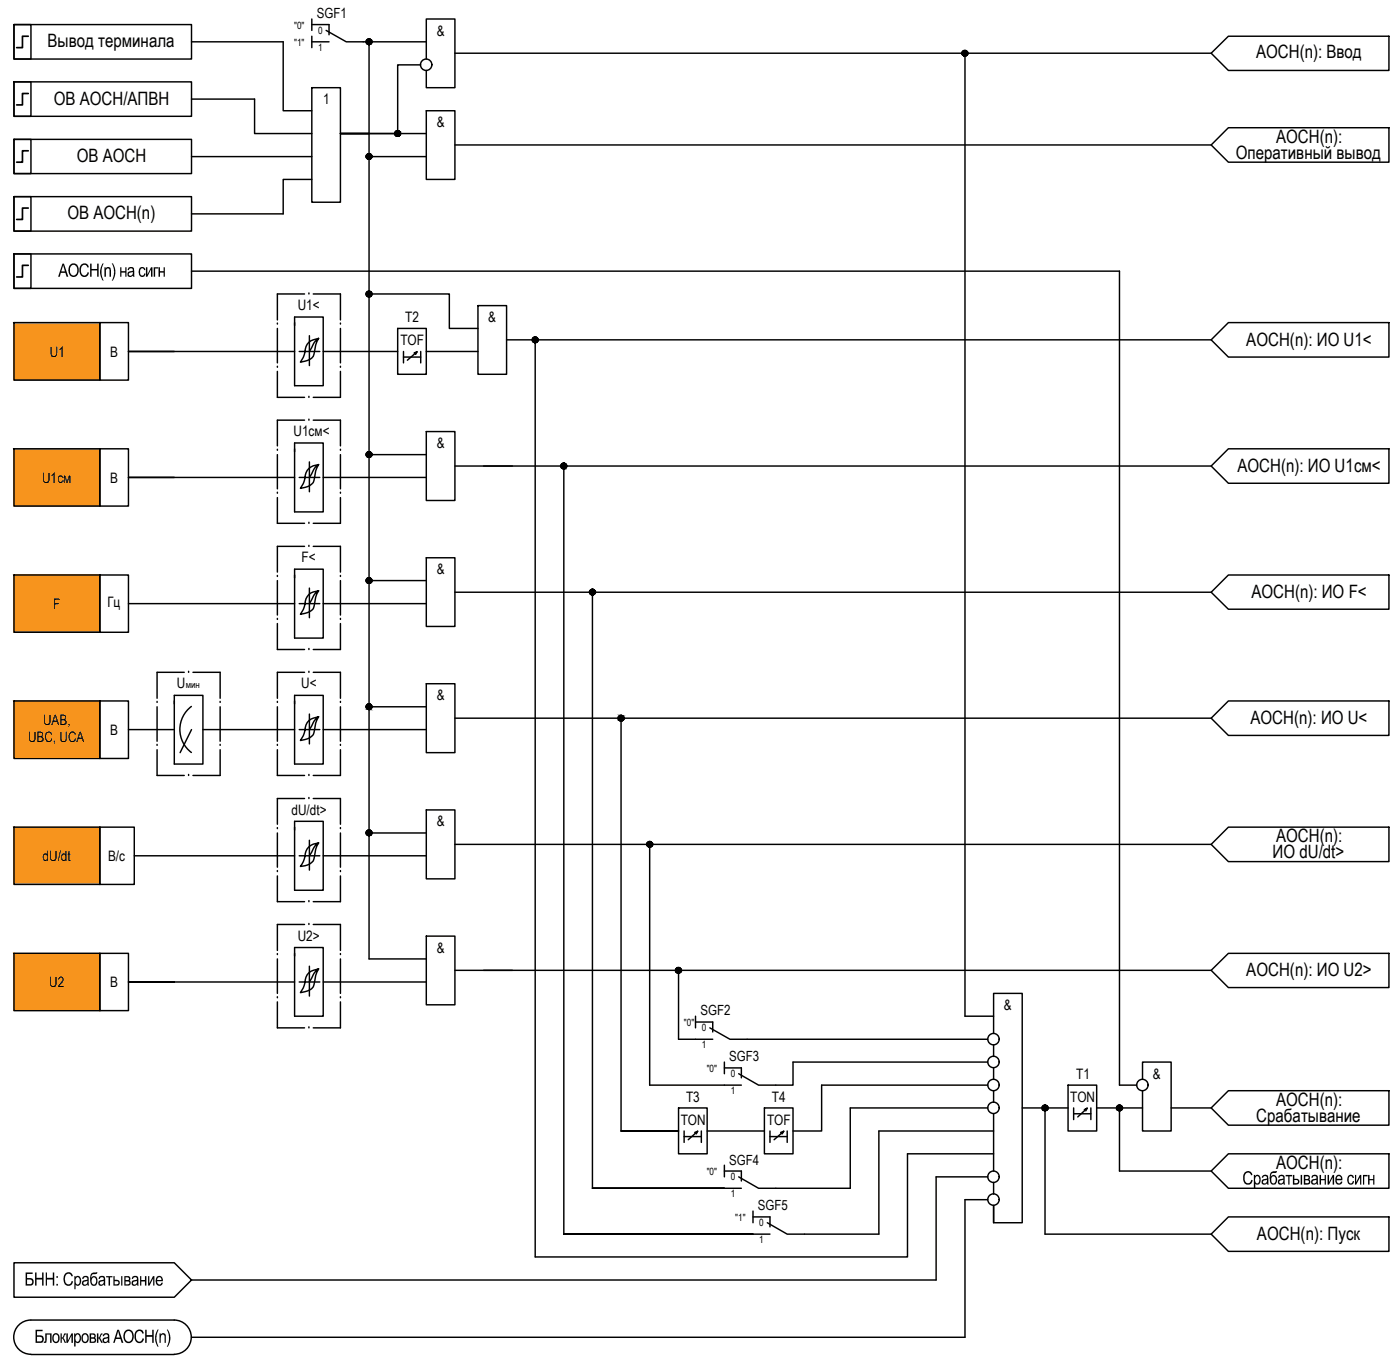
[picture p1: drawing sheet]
<svg xmlns="http://www.w3.org/2000/svg" width="244mm" height="237mm" viewBox="0 0 244 237" stroke-linecap="round" stroke-linejoin="round" font-family="sans-serif">
<g fill="none" stroke="#000" stroke-width=".25">
<path d="M2.4 4.3h3v6h-3zM2.4 4.3h31v6h-31zM2.4 14.3h3v6h-3zM2.4 14.3h31v6h-31zM33.4 7.3h16v12h5M33.4 17.3h11v6h10M54.4 15.3h5v20h-5zM54.4 4.3h3v1.8M54.4 7.3h3M54.4 3.3v2M54.4 6.3v2M56.9 5.3l3.5 2h14"/>
<path d="M64.4 7.3v160h10M73.4 11.3h-4v12h-10h15M74.4 10.3v-7h5v12h-5v-3M74.4 19.3h5v12h-5zM79.4 9.3h132M168.4 9.3v168h5M211.4 9.3l3-3h28v6h-28zM2.4 24.3h3v6h-3zM2.4 24.3h31v6h-31zM2.4 34.3h3v6h-3zM2.4 34.3h31v6h-31zM33.4 27.3h21"/>
<path d="M54.4 31.3h-5v6h-16M64.4 23.3h-5h5M64.4 27.3h10M79.4 25.3h132M211.4 25.3l3-3h28v6h-28zM2.4 44.3h31v6h-31zM2.4 44.3h3v6h-3zM33.4 47.3h162v142h3M48.4 56.5h.1M48.4 57.3v6M51.4 56.3v11h5v-12h-5v1.5M53.2 51.3h-4.8v4.5"/>
<path d="M53.9 51.3h.1M54 58.6v5.2M54.7 51.3h4.7v4.5M55.6 59a6.1 6.1 0 0 0-.8 2.8 1.71 1.71 0 0 1-1.6 1.2l-.8 .2 .5-.9 .3-.9a2.05 2.05 0 0 1 1.5-2.1l.9-.3a3 3 0 0 0-1.2 1.7l-.4 .6h-1.8M59.4 56.5h.1M59.4 57.3v6M83.4 53.3h5v12h-5zM88.4 59.3h123M93.4 59.3v160M211.4 59.3l3-3h28v6h-28zM30.4 61.3h-8h29M48.4 64.1h.1"/>
<path d="M48.4 78.5h.1M48.4 64.8v4.5h4.8M48.4 79.3v6M51.4 78.3v11h5v-12h-5v1.5M53.2 73.3h-4.8v4.5M53.9 69.3h.1M53.9 73.3h.1M54 61.3h1.8M54.7 73.3h4.7v4.5M56.4 61.3h13M59.4 64.1h.1M59.4 78.5h.1"/>
<path d="M59.4 64.8v4.5h-4.7M59.4 79.3v6M64.4 79.3h10M74.4 75.3h5v12h-5zM74.4 61.3h9M30.4 83.3h-8h29M48.4 86h.1M48.4 86.8v4.5h4.8M53.2 95.3h-4.8v4.5M53.9 95.3h.1M53.9 91.3h.1M54 80.6v5.2"/>
<path d="M54 83.3h1.8M54.7 95.3h4.7v4.5M55.6 81a5.7 5.7 0 0 0-.8 2.8 1.86 1.86 0 0 1-1.6 1.2l-.8 .2 .3-.4a5.1 5.1 0 0 0 .7-2.3 2.32 2.32 0 0 1 2.2-1.5 3 3 0 0 0-1.2 1.7l-.4 .6h-1.8M56.4 83.3h18M59.4 86h.1M59.4 86.8v4.5h-4.7M74.4 97.3h5v12h-5zM79.4 81.3h132M98.4 81.3v134M211.4 81.3l3-3h28v6h-28zM22.4 105.3h29M32.2 117.3h-4.8v4.5"/>
<path d="M32.9 117.3h.1M33.7 117.3h4.7v4.5M48.4 108h.1M48.4 100.6h.1M48.4 101.3v6M48.4 108.8v4.5h4.8M51.4 100.3v11h5v-12h-5v1.5M53.2 117.3h-4.8v4.5M53.9 113.3h.1M53.9 117.3h.1M54 105.3h1.8M54 102.6v5.2"/>
<path d="M54.7 117.3h4.7v4.5M55.6 103.1a5.7 5.7 0 0 0-.8 2.7 1.75 1.75 0 0 1-1.6 1.2l-.8 .2 .5-.9 .3-.9a2.28 2.28 0 0 1 2.4-2.3 2.72 2.72 0 0 0-1.2 1.6l-.4 .6h-1.8M56.4 105.3h18M59.4 108h.1M59.4 100.6h.1M59.4 101.3v6M59.4 108.8v4.5h-4.7M64.4 101.3h10M74.4 119.3h5v12h-5zM79.4 103.3h132M103.4 103.3v104M211.4 103.3l3-3h28v6h-28z"/>
<path d="M22.4 127.3h8M27.4 130h.1M27.4 122.5h.1M27.4 130.8v4.5h4.8M27.4 123.3v6M30.4 122.3v11h5v-12h-5v1.5M32.9 135.3h.1M33.4 123.2a5 5 0 0 0 0 8.1M33.4 127.3l-2 4M35.4 127.3h16M38.4 130h.1M38.4 122.5h.1"/>
<path d="M38.4 130.8v4.5h-4.7M38.4 123.3v6M48.4 130h.1M48.4 122.5h.1M48.4 123.3v6M48.4 130.8v4.5h4.8M51.4 122.3v11h5v-12h-5v1.5M53.2 139.3h-4.8v4.5M53.9 135.3h.1M53.9 139.3h.1M54 124.6v5.2M54 127.3h1.8"/>
<path d="M54.7 139.3h4.7v4.5M55.6 125a5.7 5.7 0 0 0-.8 2.8 1.86 1.86 0 0 1-1.6 1.2l-.8 .2 .5-.9 .3-.9a2.05 2.05 0 0 1 1.5-2.1l.9-.3a3 3 0 0 0-1.2 1.7l-.4 .6h-1.8M56.4 127.3h18M59.4 130h.1M59.4 122.5h.1M59.4 123.3v6M59.4 130.8v4.5h-4.7M64.4 123.3h10M79.4 125.3h132M108.4 125.3v72M211.4 125.3l3-3h28v6h-28zM23.4 149.3h28"/>
<path d="M48.4 152h.1M48.4 144.5h.1M48.4 145.3v6M48.4 152.8v4.5h4.8M51.4 144.3v11h5v-12h-5v1.5M53.9 157.3h.1M54 146.6v5.2M54 149.3h1.8M55.6 147a5.7 5.7 0 0 0-.8 2.8 2.32 2.32 0 0 1-2.4 1.3l.5-.8 .3-.9a2.28 2.28 0 0 1 2.4-2.4 3 3 0 0 0-1.2 1.7l-.4 .6h-1.8M56.4 149.3h18M59.4 152h.1M59.4 144.5h.1"/>
<path d="M59.4 145.3v6M59.4 152.8v4.5h-4.7M64.4 145.3h10M74.4 141.3h5v12h-5zM79.4 147.3h132M113.4 147.3v42M211.4 147.3l3-3h28v6h-28zM30.4 171.3h-8h29M48.4 174h.1M48.4 166.5h.1M48.4 167.3v6M48.4 174.8v4.5h4.8"/>
<path d="M51.4 166.3v11h5v-12h-5v1.5M53.2 161.3h-4.8v4.5M53.9 161.3h.1M53.9 179.3h.1M54 168.5v5.2M54 171.3h1.8M54.7 161.3h4.7v4.5M55.6 169a6.1 6.1 0 0 0-.8 2.8 1.71 1.71 0 0 1-1.6 1.2l-.8 .2 .5-.9 .3-.9a2.05 2.05 0 0 1 1.5-2.1l.9-.3a3 3 0 0 0-1.2 1.7l-.4 .6h-1.8M56.4 171.3h18M59.4 174h.1M59.4 166.5h.1M59.4 167.3v6"/>
<path d="M59.4 174.8v4.5h-4.7M74.4 163.3h5v12h-5zM79.4 169.3h132M118.4 169.3v12M121.4 178.3h3v1.7M121.4 177.3v2M123.9 179.3l3.5 2h45M211.4 169.3l3-3h28v6h-28zM118.4 197.3h-10h10M121.4 181.3h3M123.4 197.3h10M126.4 189.3h3"/>
<path d="M126.4 186.3h3v1.7M126.4 185.3v2M128.9 187.3l3.5 2h3M138.4 185.3h34M143.4 189.3h29M148.4 193.3h24M153.4 197.3h20M173.4 180.3v-7h5v40h-5v-3v3M173.4 182.3v2M173.4 186.3v2M173.4 190.3v2M173.4 194.3v10"/>
<path d="M182.4 193.3v22h29M199.4 188.3v-3h5v12h-5v-7M204.4 193.3h7M211.4 193.3l3-3h28v6h-28zM126.4 207.3h-23h23M126.4 204.3h3v1.7M126.4 203.3v2M126.4 207.3h3M128.9 205.3l3.5 2h3M131.4 215.3h-33h33M131.4 212.3h3v1.7M131.4 215.3h3"/>
<path d="M131.4 211.3v2M133.9 213.3l3.5 2h3M158.4 201.3h15M163.4 205.3h9M168.4 209.3h4M173.4 206.3v2M195.4 204.3h16M211.4 204.3l3-3h28v6h-28zM211.4 215.3l3-3h28v6h-28zM33.4 223.3l-3 3h-28v-6h28l3 3h130"/>
<circle cx="64.4" cy="7.3" r=".49"/>
<circle cx="74.4" cy="11.3" r=".99"/>
<circle cx="168.4" cy="9.3" r=".49"/>
<circle cx="64.4" cy="27.3" r=".49"/>
<circle cx="69.4" cy="23.3" r=".49"/>
<circle cx="64.4" cy="51.3" r=".49"/>
<circle cx="93.4" cy="59.3" r=".49"/>
<circle cx="64.4" cy="79.3" r=".49"/>
<circle cx="98.4" cy="81.3" r=".49"/>
<circle cx="64.4" cy="101.3" r=".49"/>
<circle cx="103.4" cy="103.3" r=".49"/>
<circle cx="64.4" cy="123.3" r=".49"/>
<circle cx="108.4" cy="125.3" r=".49"/>
<circle cx="64.4" cy="145.3" r=".49"/>
<circle cx="113.4" cy="147.3" r=".49"/>
<circle cx="118.4" cy="169.2" r=".49"/>
<circle cx="173.4" cy="181.3" r=".99"/>
<circle cx="173.4" cy="185.2" r=".99"/>
<circle cx="173.4" cy="193.2" r=".99"/>
<circle cx="173.4" cy="189.3" r=".99"/>
<circle cx="182.4" cy="193.2" r=".49"/>
<circle cx="195.4" cy="193.2" r=".49"/>
<circle cx="199.4" cy="189.3" r=".99"/>
<circle cx="173.4" cy="205.3" r=".99"/>
<circle cx="173.4" cy="209.2" r=".99"/>
</g>
<g fill="#000" stroke="#000" stroke-width=".17">
<path d="M64.3 7.8h.2zM64.3 6.8h.2zM168.3 9.8h.2zM168.3 8.8h.2zM64.3 27.8h.2zM64.3 26.8h.2zM69.3 22.8h.2zM64.3 51.8h.2zM64.3 50.8h.2zM93 59.6h.8zM93.3 59.8h.2zM93.3 58.8h.2z"/>
<path d="M64.1 79h.7zM64.3 79.8h.2zM64.3 78.8h.2zM98.3 81.8h.2zM98.3 80.8h.2zM64 101.6h.8zM64.3 101.8h.2zM64.3 100.8h.2zM103.3 103.8h.2zM103.4 102.8h.1zM64.3 123.8h.2zM64.3 122.8h.2z"/>
<path d="M108 125.6h.8zM108.3 125.8h.2zM108.4 124.8h.1zM64.3 145.8h.2zM64.3 144.8h.2zM113.3 147.8h.2zM113.4 146.8h.1zM118.3 169.8h.2zM118.3 168.8h.2zM182 193.6h.8zM182.3 193.8h.2zM182.4 192.8h.1z"/>
<path d="M195.3 193.8h.2zM195.4 192.8h.1z"/>
<path d="M64.3 6.8h.2zM64.3 6.8h.2z"/>
<path d="M64.3 7.8h.2zM64.3 7.8h.2z"/>
<path d="M64.3 6.8h.3zM64.2 6.8h.4z"/>
<path d="M64.2 6.8h.4zM64.2 6.8h.4z"/>
<path d="M64.2 7.8h.4zM64.2 7.8h.3z"/>
<path d="M64.2 6.8l.5 .1zM64.2 6.8l.5 .1z"/>
<path d="M64.2 7.8h.4zM64.2 7.8h.4z"/>
<path d="M64.2 6.9h.5zM64.2 6.9h.5z"/>
<path d="M64.2 7.7h.5zM64.2 7.7l.4 .1z"/>
<path d="M64.1 6.9h.7zM64.1 6.9h.7z"/>
<path d="M64.1 7.7h.6zM64.1 7.7h.6z"/>
<path d="M64.1 6.9l.7 .1zM64.1 6.9l.7 .1z"/>
<path d="M64.1 7.7h.7zM64.1 7.7h.6z"/>
<path d="M64.1 7h.7zM64.1 7h.7z"/>
<path d="M64 7h.8zM64 7h.8z"/>
<path d="M64 7.6h.8zM64 7.6h.8z"/>
<path d="M64.1 7.6h.7zM64.1 7.6l.7 .1z"/>
<path d="M64 7l.8 .1zM64 7l.8 .1z"/>
<path d="M64 7.1h.9zM64 7.1h.9z"/>
<path d="M64 7.5l.8 .1zM64 7.5l.8 .1z"/>
<path d="M64 7.6h.8zM64 7.6h.8z"/>
<path d="M63.9 7.1l1 .1zM63.9 7.1l1 .1z"/>
<path d="M63.9 7.2h1zM63.9 7.2h1z"/>
<path d="M63.9 7.4l1 .1zM63.9 7.4l1 .1z"/>
<path d="M63.9 7.5h1zM63.9 7.5h.9z"/>
<path d="M63.9 7.2l1 .1zM63.9 7.2l1 .1z"/>
<path d="M63.9 7.3h1zM63.9 7.3h1z"/>
<path d="M63.9 7.3h1zM63.9 7.3h1z"/>
<path d="M63.9 7.3l1 .1zM63.9 7.3l1 .1z"/>
<path d="M63.9 7.4h1zM63.9 7.4h1z"/>
<path d="M168.3 9.8h.2zM168.3 9.8h.2z"/>
<path d="M168.3 8.8h.2zM168.3 8.8h.2z"/>
<path d="M168.3 8.8h.3zM168.3 8.8h.3z"/>
<path d="M168.3 8.8l.3 .1zM168.3 8.8l.3 .1z"/>
<path d="M168.3 9.8h.3zM168.3 9.8h.2z"/>
<path d="M168.2 8.9h.4zM168.2 8.9h.4z"/>
<path d="M168.2 9.7h.4zM168.2 9.7l.4 .1z"/>
<path d="M168.2 8.9h.5zM168.2 8.9h.5z"/>
<path d="M168.2 9.7h.4zM168.2 9.7h.4z"/>
<path d="M168.1 8.9h.6zM168.1 8.9h.6z"/>
<path d="M168.1 9.7h.6zM168.1 9.7h.5z"/>
<path d="M168.1 8.9h.7zM168.1 8.9h.7z"/>
<path d="M168.1 9.7h.6zM168.1 9.7h.6z"/>
<path d="M168 8.9l.8 .1zM168 8.9l.8 .1z"/>
<path d="M168 9.7h.8zM168 9.7h.7z"/>
<path d="M168 9h.9zM168 9h.9z"/>
<path d="M168 9.6h.8zM168 9.6l.8 .1z"/>
<path d="M168 9l.9 .1zM168 9l.9 .1z"/>
<path d="M168 9.1h.9zM168 9.1h.9z"/>
<path d="M168 9.5l.9 .1zM168 9.5l.9 .1z"/>
<path d="M168 9.6h.9zM168 9.6h.8z"/>
<path d="M168 9.1l.9 .1zM168 9.1l.9 .1z"/>
<path d="M167.9 9.2h1zM167.9 9.2h1z"/>
<path d="M167.9 9.2h1zM167.9 9.2h1z"/>
<path d="M167.9 9.2l1 .1zM167.9 9.2l1 .1z"/>
<path d="M167.9 9.3l1 .1zM167.9 9.3l1 .1z"/>
<path d="M167.9 9.4h1zM167.9 9.4h1z"/>
<path d="M167.9 9.4l1 .1zM167.9 9.4l1 .1z"/>
<path d="M167.9 9.5h1zM167.9 9.5h1z"/>
<path d="M168 9.5h.9zM168 9.5h.9z"/>
<path d="M64.3 26.8h.2zM64.3 26.8h.2z"/>
<path d="M64.3 27.8h.2zM64.3 27.8h.2z"/>
<path d="M64.3 26.8h.3zM64.2 26.8h.4z"/>
<path d="M64.2 26.8l.4 .1zM64.2 26.8l.4 .1z"/>
<path d="M64.2 27.8h.4zM64.2 27.8h.3z"/>
<path d="M64.2 26.9h.5zM64.2 26.9h.5z"/>
<path d="M64.2 27.7h.4zM64.2 27.7l.4 .1z"/>
<path d="M64.2 26.9h.5zM64.2 26.9h.5z"/>
<path d="M64.2 27.7h.5zM64.2 27.7h.4z"/>
<path d="M64.1 26.9h.7zM64.1 26.9h.7z"/>
<path d="M64.1 27.7h.6zM64.1 27.7h.6z"/>
<path d="M64.1 27.7h.7zM64.1 27.7h.7z"/>
<path d="M64.1 27.7h.7zM64.1 27.7h.6z"/>
<path d="M64.1 26.9h.7zM64.1 26.9h.7z"/>
<path d="M64.1 26.9l.7 .1zM64.1 26.9l.7 .1z"/>
<path d="M64 27h.8zM64 27h.8z"/>
<path d="M64 27.6l.8 .1zM64 27.6l.8 .1z"/>
<path d="M64 27l.8 .1zM64 27l.8 .1z"/>
<path d="M64 27.1h.9zM64 27.1h.9z"/>
<path d="M64 27.5l.8 .1zM64 27.5l.8 .1z"/>
<path d="M64 27.6h.8zM64 27.6h.8z"/>
<path d="M63.9 27.1h1zM63.9 27.1h1z"/>
<path d="M63.9 27.1l1 .1zM63.9 27.1l1 .1z"/>
<path d="M63.9 27.4l1 .1zM63.9 27.4l1 .1z"/>
<path d="M63.9 27.5h1zM63.9 27.5h.9z"/>
<path d="M63.9 27.2h1zM63.9 27.2h1z"/>
<path d="M63.9 27.2l1 .1zM63.9 27.2l1 .1z"/>
<path d="M63.9 27.3l1 .1zM63.9 27.3l1 .1z"/>
<path d="M63.9 27.4h1zM63.9 27.4h1z"/>
<path d="M63.9 27.4h1zM63.9 27.4h1z"/>
<path d="M69.3 23.8h.2zM69.3 23.8h.2zM69.3 23.8h.2z"/>
<path d="M69.3 22.8h.2zM69.3 22.8h.2z"/>
<path d="M69.3 22.8h.3zM69.2 22.8h.4z"/>
<path d="M69.2 22.8h.4zM69.2 22.8h.4z"/>
<path d="M69.2 23.8h.4zM69.2 23.8h.3z"/>
<path d="M69.2 22.8l.5 .1zM69.2 22.8l.5 .1z"/>
<path d="M69.2 23.8h.4zM69.2 23.8h.4z"/>
<path d="M69.2 22.9h.5zM69.1 22.9h.6z"/>
<path d="M69.2 23.7h.5zM69.2 23.7l.4 .1z"/>
<path d="M69.1 22.9h.6zM69.1 22.9h.6z"/>
<path d="M69.1 23.7h.6zM69.1 23.7h.6z"/>
<path d="M69.1 22.9l.7 .1zM69.1 22.9l.7 .1z"/>
<path d="M69.1 23.7h.6zM69.1 23.7h.6z"/>
<path d="M69.1 23h.7zM69.1 23h.7z"/>
<path d="M69 23h.8zM69 23h.8z"/>
<path d="M69 23.6h.8zM69 23.6h.8z"/>
<path d="M69.1 23.6h.7zM69.1 23.6l.6 .1z"/>
<path d="M69 23l.9 .1zM69 23l.9 .1z"/>
<path d="M69 23.5h.8zM69 23.5l.8 .1z"/>
<path d="M69 23.1h.9zM69 23.1h.9z"/>
<path d="M68.9 23.1l1 .1zM68.9 23.1l1 .1z"/>
<path d="M68.9 23.2h1zM68.9 23.2h1z"/>
<path d="M68.9 23.4l1 .1zM68.9 23.4l1 .1z"/>
<path d="M68.9 23.5h1zM68.9 23.5h1z"/>
<path d="M69 23.5h.9zM69 23.5h.8z"/>
<path d="M68.9 23.2l1 .1zM68.9 23.2l1 .1z"/>
<path d="M68.9 23.3h1zM68.9 23.3h1z"/>
<path d="M68.9 23.3h1zM68.9 23.3h1z"/>
<path d="M68.9 23.3l1 .1zM68.9 23.3l1 .1z"/>
<path d="M68.9 23.4h1zM68.9 23.4h1z"/>
<path d="M64.3 50.8h.2zM64.3 50.8h.2z"/>
<path d="M64.3 51.8h.2zM64.3 51.8h.2z"/>
<path d="M64.3 50.8h.3zM64.2 50.8h.4z"/>
<path d="M64.2 50.8l.4 .1zM64.2 50.8l.4 .1z"/>
<path d="M64.2 51.8h.4zM64.2 51.8h.3z"/>
<path d="M64.2 50.9h.5zM64.2 50.9h.5z"/>
<path d="M64.2 51.7h.4zM64.2 51.7l.4 .1z"/>
<path d="M64.2 50.9h.5zM64.2 50.9h.5z"/>
<path d="M64.2 51.7h.5zM64.2 51.7h.4z"/>
<path d="M64.1 50.9h.7zM64.1 50.9h.7z"/>
<path d="M64.1 51.7h.6zM64.1 51.7h.6z"/>
<path d="M64.1 50.9h.7zM64.1 50.9h.7z"/>
<path d="M64.1 51.7h.7zM64.1 51.7h.7z"/>
<path d="M64.1 51.7h.7zM64.1 51.7h.6z"/>
<path d="M64.1 50.9l.7 .1zM64.1 50.9l.7 .1z"/>
<path d="M64 51h.8zM64 51h.8z"/>
<path d="M64 51.6l.8 .1zM64 51.6l.8 .1z"/>
<path d="M64 51l.8 .1zM64 51l.8 .1z"/>
<path d="M64 51.1h.9zM64 51.1h.9z"/>
<path d="M64 51.5l.8 .1zM64 51.5l.8 .1z"/>
<path d="M64 51.6h.8zM64 51.6h.8z"/>
<path d="M63.9 51.1l1 .1zM63.9 51.1l1 .1z"/>
<path d="M63.9 51.2h1zM63.9 51.2h1z"/>
<path d="M63.9 51.4l1 .1zM63.9 51.4l1 .1z"/>
<path d="M63.9 51.5h1zM63.9 51.5h.9z"/>
<path d="M63.9 51.2h1zM63.9 51.2h1z"/>
<path d="M63.9 51.2l1 .1zM63.9 51.2l1 .1z"/>
<path d="M63.9 51.3l1 .1zM63.9 51.3l1 .1z"/>
<path d="M63.9 51.4h1zM63.9 51.4h1z"/>
<path d="M63.9 51.4h1zM63.9 51.4h1z"/>
<path d="M93.3 58.8h.2zM93.3 58.8h.2z"/>
<path d="M93.3 59.8h.2zM93.3 59.8h.2z"/>
<path d="M93.3 58.8h.3zM93.2 58.8h.4z"/>
<path d="M93.2 58.8l.4 .1zM93.2 58.8l.4 .1z"/>
<path d="M93.2 59.8h.4zM93.2 59.8h.3z"/>
<path d="M93.2 58.9h.5zM93.2 58.9h.5z"/>
<path d="M93.2 59.7h.4zM93.2 59.7l.4 .1z"/>
<path d="M93.2 58.9h.5zM93.2 58.9h.5z"/>
<path d="M93.2 59.7h.5zM93.2 59.7h.4z"/>
<path d="M93.1 58.9h.7zM93.1 58.9h.7z"/>
<path d="M93.1 59.7h.6zM93.1 59.7h.6z"/>
<path d="M93.1 58.9h.7zM93.1 58.9h.7z"/>
<path d="M93.1 59.7h.7zM93.1 59.7h.6z"/>
<path d="M93.1 58.9l.7 .1zM93.1 58.9l.7 .1z"/>
<path d="M93 59h.8zM93 59h.8z"/>
<path d="M93.1 59.6h.7zM93.1 59.6l.7 .1z"/>
<path d="M93 59l.8 .1zM93 59l.8 .1z"/>
<path d="M93 59.1h.9zM93 59.1h.9z"/>
<path d="M93 59.5l.8 .1zM93 59.5l.8 .1z"/>
<path d="M93 59.6h.8zM93 59.6h.8zM93 59.6h.8z"/>
<path d="M92.9 59.1l1 .1zM92.9 59.1l1 .1z"/>
<path d="M92.9 59.2h1zM92.9 59.2h1z"/>
<path d="M92.9 59.4l1 .1zM92.9 59.4l1 .1z"/>
<path d="M92.9 59.5h1zM92.9 59.5h.9z"/>
<path d="M92.9 59.2h1zM92.9 59.2h1z"/>
<path d="M92.9 59.2l1 .1zM92.9 59.2l1 .1z"/>
<path d="M92.9 59.3h1zM92.9 59.3h1z"/>
<path d="M92.9 59.3l1 .1zM92.9 59.3l1 .1z"/>
<path d="M92.9 59.4h1zM92.9 59.4h1z"/>
<path d="M64.3 79.8h.2zM64.3 79.8h.2z"/>
<path d="M64.3 78.8h.2zM64.3 78.8h.2z"/>
<path d="M64.3 78.8h.3zM64.3 78.8h.3z"/>
<path d="M64.2 78.8h.4zM64.2 78.8h.4z"/>
<path d="M64.2 79.8h.4zM64.2 79.8h.3z"/>
<path d="M64.2 78.8h.5zM64.2 78.8h.5z"/>
<path d="M64.2 79.7h.4zM64.2 79.7l.4 .1z"/>
<path d="M64.2 78.8l.5 .1zM64.2 78.8l.5 .1z"/>
<path d="M64.2 79.7h.5zM64.2 79.7h.4z"/>
<path d="M64.1 78.9h.7zM64.1 78.9h.7z"/>
<path d="M64.1 79.7h.6zM64.1 79.7h.6z"/>
<path d="M64.1 78.9l.7 .1zM64.1 78.9l.7 .1zM64 79h.8z"/>
<path d="M64.1 79.7h.7zM64.1 79.7h.6z"/>
<path d="M64 79h.8zM64 79h.8z"/>
<path d="M64 79.6h.8zM64 79.6h.8z"/>
<path d="M64.1 79.6h.7zM64.1 79.6l.7 .1z"/>
<path d="M64 79h.8zM64 79h.8z"/>
<path d="M64 79l.9 .1zM64 79l.9 .1z"/>
<path d="M64 79.5l.8 .1zM64 79.5l.8 .1z"/>
<path d="M64 79.6h.8zM64 79.6h.8z"/>
<path d="M63.9 79.1h1zM63.9 79.1h1z"/>
<path d="M63.9 79.1l1 .1zM63.9 79.1l1 .1z"/>
<path d="M63.9 79.4l1 .1zM63.9 79.4l1 .1z"/>
<path d="M63.9 79.5h1zM63.9 79.5h.9z"/>
<path d="M63.9 79.2l1 .1zM63.9 79.2l1 .1h-1z"/>
<path d="M63.9 79.3h1zM63.9 79.3h1z"/>
<path d="M63.9 79.3h1zM63.9 79.3h1z"/>
<path d="M63.9 79.3l1 .1zM63.9 79.3l1 .1z"/>
<path d="M63.9 79.4h1zM63.9 79.4h1z"/>
<path d="M98.3 81.8h.2zM98.3 81.8h.2z"/>
<path d="M98.3 80.8h.2zM98.3 80.8h.2z"/>
<path d="M98.3 80.8h.3zM98.2 80.8h.4z"/>
<path d="M98.2 80.8h.4zM98.2 80.8h.4z"/>
<path d="M98.2 81.8h.4zM98.2 81.8h.3z"/>
<path d="M98.2 80.8l.5 .1zM98.2 80.8l.5 .1z"/>
<path d="M98.2 81.8h.4zM98.2 81.8h.4z"/>
<path d="M98.2 80.9h.5zM98.1 80.9h.6z"/>
<path d="M98.2 81.7h.5zM98.2 81.7l.4 .1z"/>
<path d="M98.1 80.9h.6zM98.1 80.9h.6z"/>
<path d="M98.1 81.7h.6zM98.1 81.7h.6z"/>
<path d="M98.1 80.9l.7 .1zM98.1 80.9l.7 .1z"/>
<path d="M98.1 81.7h.6zM98.1 81.7h.6z"/>
<path d="M98.1 81h.7zM98.1 81h.7z"/>
<path d="M98 81h.8zM98 81h.8z"/>
<path d="M98 81.6h.8zM98 81.6h.8z"/>
<path d="M98.1 81.6h.7zM98.1 81.6l.6 .1z"/>
<path d="M98 81l.9 .1zM98 81l.9 .1z"/>
<path d="M98 81.5h.8zM98 81.5l.8 .1z"/>
<path d="M98 81.1h.9zM97.9 81.1h1z"/>
<path d="M97.9 81.1l1 .1zM97.9 81.1l1 .1z"/>
<path d="M97.9 81.2h1zM97.9 81.2h1z"/>
<path d="M97.9 81.4l1 .1zM97.9 81.4l1 .1z"/>
<path d="M97.9 81.5h1zM97.9 81.5h1z"/>
<path d="M98 81.5h.9zM98 81.5h.8z"/>
<path d="M97.9 81.2l1 .1zM97.9 81.2l1 .1z"/>
<path d="M97.9 81.3h1zM97.9 81.3h1z"/>
<path d="M97.9 81.3h1zM97.9 81.3h1z"/>
<path d="M97.9 81.3l1 .1zM97.9 81.3l1 .1z"/>
<path d="M97.9 81.4h1zM97.9 81.4h1z"/>
<path d="M64.3 100.8h.2zM64.3 100.8h.2z"/>
<path d="M64.3 101.8h.2zM64.3 101.8h.2z"/>
<path d="M64.3 100.8h.3zM64.2 100.8h.4z"/>
<path d="M64.2 100.8l.4 .1zM64.2 100.8l.4 .1z"/>
<path d="M64.2 101.7h.4zM64.2 101.7l.3 .1z"/>
<path d="M64.2 100.9h.5zM64.2 100.9h.5z"/>
<path d="M64.2 101.7h.4zM64.2 101.7h.4z"/>
<path d="M64.2 100.9h.5zM64.2 100.9h.5z"/>
<path d="M64.2 101.7h.5zM64.2 101.7h.4z"/>
<path d="M64.1 100.9h.7zM64.1 100.9h.7z"/>
<path d="M64.1 101.7h.6zM64.1 101.7h.6z"/>
<path d="M64.1 100.9h.7zM64.1 100.9h.7z"/>
<path d="M64.1 101.7h.7zM64.1 101.7h.6z"/>
<path d="M64.1 100.9l.7 .1zM64.1 100.9l.7 .1z"/>
<path d="M64 101h.8zM64 101h.8z"/>
<path d="M64.1 101.6h.7zM64.1 101.6l.7 .1z"/>
<path d="M64 101l.8 .1zM64 101l.8 .1z"/>
<path d="M64 101.1h.9zM64 101.1h.9z"/>
<path d="M64 101.5l.8 .1zM64 101.5l.8 .1z"/>
<path d="M64 101.6h.8zM64 101.6h.8zM64 101.6h.8z"/>
<path d="M63.9 101.1h1zM63.9 101.1h1z"/>
<path d="M63.9 101.1l1 .1zM63.9 101.1l1 .1z"/>
<path d="M63.9 101.4l1 .1zM63.9 101.4l1 .1z"/>
<path d="M63.9 101.5h1zM63.9 101.5h.9z"/>
<path d="M63.9 101.2h1zM63.9 101.2h1z"/>
<path d="M63.9 101.2l1 .1zM63.9 101.2l1 .1z"/>
<path d="M63.9 101.3h1zM63.9 101.3h1z"/>
<path d="M63.9 101.3l1 .1zM63.9 101.3l1 .1z"/>
<path d="M63.9 101.4h1zM63.9 101.4h1z"/>
<path d="M103.3 103.8h.2zM103.4 103.8h.1z"/>
<path d="M103.4 102.8h.1zM103.3 102.8h.2z"/>
<path d="M103.3 102.8h.3zM103.2 102.8h.4z"/>
<path d="M103.2 102.8h.4zM103.2 102.8h.4z"/>
<path d="M103.2 103.8h.4zM103.2 103.8h.3z"/>
<path d="M103.2 102.8h.5zM103.2 102.8h.5z"/>
<path d="M103.2 103.7h.4zM103.2 103.7l.4 .1z"/>
<path d="M103.2 102.8l.5 .1zM103.2 102.8l.5 .1z"/>
<path d="M103.2 103.7h.5zM103.2 103.7h.4z"/>
<path d="M103.1 102.9h.6zM103.1 102.9h.6z"/>
<path d="M103.1 103.7h.6zM103.1 103.7h.6z"/>
<path d="M103.1 102.9h.7zM103.1 102.9h.7z"/>
<path d="M103.1 103.6h.6zM103.1 103.6l.6 .1z"/>
<path d="M103.1 102.9l.7 .1zM103 103h.8z"/>
<path d="M103 103h.8zM103 103h.8z"/>
<path d="M103 103.6h.8zM103 103.6h.8z"/>
<path d="M103.1 103.6h.7zM103.1 103.6h.6z"/>
<path d="M103 103l.9 .1zM103 103l.9 .1z"/>
<path d="M103 103.6h.8zM103 103.6h.8z"/>
<path d="M103 103.1h.9zM103 103.1h.9z"/>
<path d="M102.9 103.1h1zM102.9 103.1h1z"/>
<path d="M102.9 103.5h1zM102.9 103.5h1z"/>
<path d="M103 103.5h.9zM103 103.5l.8 .1z"/>
<path d="M102.9 103.1l1 .1zM102.9 103.1l1 .1z"/>
<path d="M102.9 103.2h1zM102.9 103.2h1z"/>
<path d="M102.9 103.2l1 .1zM102.9 103.2l1 .1z"/>
<path d="M102.9 103.3h1zM102.9 103.3h1z"/>
<path d="M102.9 103.3l1 .1zM102.9 103.3l1 .1z"/>
<path d="M102.9 103.4h1zM102.9 103.4h1z"/>
<path d="M102.9 103.4h1zM102.9 103.4l1 .1z"/>
<path d="M64.3 122.8h.2zM64.3 122.8h.2z"/>
<path d="M64.3 123.8h.2zM64.3 123.8h.2z"/>
<path d="M64.3 122.8h.3zM64.3 122.8h.3z"/>
<path d="M64.2 122.8h.4zM64.2 122.8h.4z"/>
<path d="M64.2 123.8h.4zM64.2 123.8h.3z"/>
<path d="M64.2 122.8l.5 .1zM64.2 122.8l.5 .1z"/>
<path d="M64.2 123.8h.4zM64.2 123.8h.4z"/>
<path d="M64.2 122.9h.5zM64.1 122.9h.6z"/>
<path d="M64.2 123.7h.5zM64.2 123.7l.4 .1z"/>
<path d="M64.1 122.9h.7zM64.1 122.9h.7z"/>
<path d="M64.1 123.7h.6zM64.1 123.7h.6z"/>
<path d="M64.1 122.9h.7zM64.1 122.9h.7z"/>
<path d="M64.1 123.7h.7zM64.1 123.7h.6z"/>
<path d="M64.1 122.9l.7 .1zM64.1 122.9l.7 .1z"/>
<path d="M64 123h.8zM64 123h.8z"/>
<path d="M64 123.6h.8zM64 123.6h.8z"/>
<path d="M64.1 123.6h.7zM64.1 123.6l.7 .1z"/>
<path d="M64 123l.8 .1zM64 123l.8 .1z"/>
<path d="M64 123.1h.9zM64 123.1h.9z"/>
<path d="M64 123.5h.8zM64 123.5h.8z"/>
<path d="M64 123.5h.8zM64 123.5l.8 .1z"/>
<path d="M63.9 123.1l1 .1zM63.9 123.1l1 .1z"/>
<path d="M63.9 123.2h1zM63.9 123.2h1z"/>
<path d="M63.9 123.4l1 .1zM63.9 123.4l1 .1z"/>
<path d="M63.9 123.5h1zM63.9 123.5h.9z"/>
<path d="M63.9 123.2h1zM63.9 123.2h1z"/>
<path d="M63.9 123.2l1 .1zM63.9 123.2l1 .1z"/>
<path d="M63.9 123.3h1zM63.9 123.3h1z"/>
<path d="M63.9 123.3l1 .1zM63.9 123.3l1 .1z"/>
<path d="M63.9 123.4h1zM63.9 123.4h1z"/>
<path d="M108.3 125.8h.2zM108.4 125.8h.1z"/>
<path d="M108.4 124.8h.1zM108.4 124.8h.1z"/>
<path d="M108.3 124.8h.3zM108.2 124.8h.4z"/>
<path d="M108.2 125.7h.4zM108.2 125.7h.4z"/>
<path d="M108.2 125.7h.4zM108.2 125.7l.3 .1z"/>
<path d="M108.2 124.8h.4zM108.2 124.8h.4z"/>
<path d="M108.2 124.8l.5 .1zM108.1 124.9h.6z"/>
<path d="M108.1 124.9h.6zM108.1 124.9h.6z"/>
<path d="M108.1 125.7h.6zM108.1 125.7h.6z"/>
<path d="M108.1 125.7h.6zM108.1 125.7h.5z"/>
<path d="M108.1 124.9h.6zM108.1 124.9h.6z"/>
<path d="M108.1 124.9h.7zM108.1 124.9h.7z"/>
<path d="M108.1 125.7h.6zM108.1 125.7h.6z"/>
<path d="M108.1 124.9l.7 .1zM108.1 124.9l.7 .1z"/>
<path d="M108.1 125.6h.7zM108.1 125.6l.6 .1z"/>
<path d="M108 125h.8zM108 125h.8z"/>
<path d="M108 125l.9 .1zM108 125l.9 .1z"/>
<path d="M108 125.6h.8zM108 125.6h.8z"/>
<path d="M108 125.1h.9zM108 125.1h.9z"/>
<path d="M107.9 125.1h1zM107.9 125.1h1z"/>
<path d="M107.9 125.5h1zM107.9 125.5h1z"/>
<path d="M108 125.5h.9zM108 125.5l.8 .1zM108 125.6h.8z"/>
<path d="M107.9 125.1l1 .1zM107.9 125.1l1 .1z"/>
<path d="M107.9 125.2h1zM107.9 125.2h1z"/>
<path d="M107.9 125.2l1 .1zM107.9 125.2l1 .1z"/>
<path d="M107.9 125.3h1zM107.9 125.3h1z"/>
<path d="M107.9 125.3l1 .1zM107.9 125.3l1 .1z"/>
<path d="M107.9 125.4h1zM107.9 125.4h1z"/>
<path d="M107.9 125.4h1zM107.9 125.4l1 .1z"/>
<path d="M64.3 144.8h.2zM64.3 144.8h.2z"/>
<path d="M64.3 145.8h.2zM64.3 145.8h.2z"/>
<path d="M64.3 144.8h.3zM64.2 144.8h.4z"/>
<path d="M64.2 144.8h.4zM64.2 144.8h.4z"/>
<path d="M64.2 145.8h.4zM64.2 145.8h.3z"/>
<path d="M64.2 144.8h.5zM64.2 144.8h.5z"/>
<path d="M64.2 145.7h.4zM64.2 145.7l.4 .1z"/>
<path d="M64.2 144.8l.5 .1zM64.2 144.8l.5 .1z"/>
<path d="M64.2 145.7h.5zM64.2 145.7h.4z"/>
<path d="M64.1 144.9h.7zM64.1 144.9h.7z"/>
<path d="M64.1 145.7h.6zM64.1 145.7h.6z"/>
<path d="M64.1 145.6h.7zM64.1 145.6h.7z"/>
<path d="M64.1 145.6h.7zM64.1 145.6l.6 .1z"/>
<path d="M64.1 144.9h.7zM64.1 144.9h.7z"/>
<path d="M64.1 144.9l.7 .1zM64.1 144.9l.7 .1z"/>
<path d="M64 145h.8zM64 145h.8z"/>
<path d="M64 145.6h.8zM64 145.6h.8z"/>
<path d="M64 145h.8zM64 145h.8z"/>
<path d="M64 145l.9 .1zM64 145l.9 .1z"/>
<path d="M64 145.5l.8 .1zM64 145.5l.8 .1z"/>
<path d="M64 145.6h.8zM64 145.6h.8z"/>
<path d="M63.9 145.1h1zM63.9 145.1h1z"/>
<path d="M63.9 145.1l1 .1zM63.9 145.1l1 .1z"/>
<path d="M63.9 145.4l1 .1zM63.9 145.4l1 .1z"/>
<path d="M63.9 145.5h1zM63.9 145.5h.9z"/>
<path d="M63.9 145.2h1zM63.9 145.2h1z"/>
<path d="M63.9 145.2l1 .1zM63.9 145.2l1 .1z"/>
<path d="M63.9 145.3h1zM63.9 145.3h1z"/>
<path d="M63.9 145.3l1 .1zM63.9 145.3l1 .1z"/>
<path d="M63.9 145.4h1zM63.9 145.4h1z"/>
<path d="M113.3 147.8h.2zM113.4 147.8h.1z"/>
<path d="M113.4 146.8h.1zM113.3 146.8h.2z"/>
<path d="M113.3 146.8h.3zM113.3 146.8h.3z"/>
<path d="M113.3 146.8h.3zM113.2 146.8h.4z"/>
<path d="M113.3 147.8h.3zM113.3 147.8h.2z"/>
<path d="M113.2 146.8l.4 .1zM113.2 146.9h.4z"/>
<path d="M113.2 147.8h.4zM113.2 147.8h.4z"/>
<path d="M113.2 146.9h.5zM113.1 146.9h.6z"/>
<path d="M113.2 147.7h.4zM113.2 147.7l.4 .1z"/>
<path d="M113.1 146.9h.6zM113.1 146.9h.6z"/>
<path d="M113.1 147.7h.6zM113.1 147.7h.5z"/>
<path d="M113.1 146.9l.7 .1zM113.1 146.9l.7 .1z"/>
<path d="M113.1 147.7h.6zM113.1 147.7h.6z"/>
<path d="M113.1 147h.7zM113.1 147h.7zM113 147h.8zM113 147h.8z"/>
<path d="M113.1 147.6h.7zM113.1 147.6l.6 .1z"/>
<path d="M113 147h.9zM113 147h.9z"/>
<path d="M113 147.5l.8 .1zM113 147.5l.8 .1z"/>
<path d="M113 147.6h.8zM113 147.6h.8z"/>
<path d="M113 147l.9 .1zM113 147l.9 .1z"/>
<path d="M113 147.1h.9zM113 147.1h.9z"/>
<path d="M113 147.5h.9zM113 147.5h.9z"/>
<path d="M113 147.5h.9zM113 147.5h.8z"/>
<path d="M112.9 147.1l1 .1zM112.9 147.1l1 .1z"/>
<path d="M112.9 147.2h1zM112.9 147.2h1z"/>
<path d="M112.9 147.2l1 .1zM112.9 147.2l1 .1z"/>
<path d="M112.9 147.3h1zM112.9 147.3h1z"/>
<path d="M112.9 147.3l1 .1zM112.9 147.3l1 .1z"/>
<path d="M112.9 147.4h1zM112.9 147.4h1z"/>
<path d="M112.9 147.4h1zM112.9 147.4l1 .1z"/>
<path d="M118.3 169.8h.2zM118.3 169.8h.2z"/>
<path d="M118.3 168.8h.2zM118.3 168.8h.2z"/>
<path d="M118.3 168.8h.3zM118.3 168.8h.3z"/>
<path d="M118.3 168.8h.3zM118.3 168.8h.3z"/>
<path d="M118.3 169.8h.3zM118.3 169.8h.2z"/>
<path d="M118.2 168.8h.4zM118.2 168.8h.4z"/>
<path d="M118.2 169.7h.4zM118.2 169.7l.4 .1z"/>
<path d="M118.2 168.8l.5 .1zM118.2 168.8l.5 .1z"/>
<path d="M118.2 169.7h.4zM118.2 169.7h.4z"/>
<path d="M118.1 168.9h.6zM118.1 168.9h.6z"/>
<path d="M118.1 169.7h.6zM118.1 169.7h.5z"/>
<path d="M118.1 168.9h.7zM118.1 168.9h.7z"/>
<path d="M118.1 169.6h.6zM118.1 169.6l.6 .1z"/>
<path d="M118.1 168.9l.7 .1zM118.1 168.9l.7 .1z"/>
<path d="M118.1 169.6h.7zM118.1 169.6h.6z"/>
<path d="M118 169h.8zM118 169h.8z"/>
<path d="M118 169h.9zM118 169h.9z"/>
<path d="M118 169.6h.8zM118 169.6h.8z"/>
<path d="M118 169.6h.8zM118 169.6h.8z"/>
<path d="M118 169l.9 .1zM118 169l.9 .1z"/>
<path d="M118 169.5h.9zM118 169.5l.8 .1z"/>
<path d="M118 169.1h.9zM118 169.1h.9z"/>
<path d="M117.9 169.1l1 .1zM117.9 169.1l1 .1z"/>
<path d="M117.9 169.2h1zM117.9 169.2h1z"/>
<path d="M117.9 169.2l1 .1zM117.9 169.2l1 .1z"/>
<path d="M117.9 169.3h1zM117.9 169.3h1z"/>
<path d="M117.9 169.3l1 .1zM117.9 169.3l1 .1z"/>
<path d="M117.9 169.4h1zM117.9 169.4h1z"/>
<path d="M117.9 169.4l1 .1zM117.9 169.4l1 .1z"/>
<path d="M118 169.5h.9zM118 169.5h.9z"/>
<path d="M182.3 193.8h.2zM182.4 193.8h.1z"/>
<path d="M182.4 192.8h.1zM182.3 192.8h.2z"/>
<path d="M182.3 192.8h.3zM182.2 192.8h.4z"/>
<path d="M182.2 192.8h.4zM182.2 192.8h.4z"/>
<path d="M182.2 193.7h.4zM182.2 193.7l.3 .1z"/>
<path d="M182.2 192.8h.5zM182.1 192.8h.6z"/>
<path d="M182.2 193.7h.4zM182.2 193.7h.4z"/>
<path d="M182.1 192.8l.6 .1zM182.1 192.8l.6 .1z"/>
<path d="M182.1 193.7h.6zM182.1 193.7h.6z"/>
<path d="M182.1 193.7h.6zM182.1 193.7h.5z"/>
<path d="M182.1 192.9h.6zM182.1 192.9h.6z"/>
<path d="M182.1 192.9h.7zM182.1 192.9h.7z"/>
<path d="M182.1 193.6h.6zM182.1 193.6l.6 .1z"/>
<path d="M182.1 192.9l.7 .1zM182.1 192.9l.7 .1z"/>
<path d="M182 193h.8zM182 193h.8z"/>
<path d="M182.1 193.6h.7zM182.1 193.6h.6z"/>
<path d="M182 193l.9 .1zM182 193l.9 .1z"/>
<path d="M182 193.6h.8zM182 193.6h.8zM182 193.6h.8z"/>
<path d="M182 193.1h.9zM182 193.1h.9z"/>
<path d="M181.9 193.1h1zM181.9 193.1h1z"/>
<path d="M181.9 193.5h1zM181.9 193.5h1z"/>
<path d="M182 193.5h.9zM182 193.5l.8 .1z"/>
<path d="M181.9 193.1l1 .1zM181.9 193.1l1 .1z"/>
<path d="M181.9 193.2h1zM181.9 193.2h1z"/>
<path d="M181.9 193.2l1 .1zM181.9 193.2l1 .1z"/>
<path d="M181.9 193.3h1zM181.9 193.3h1z"/>
<path d="M181.9 193.3l1 .1zM181.9 193.3l1 .1z"/>
<path d="M181.9 193.4h1zM181.9 193.4h1z"/>
<path d="M181.9 193.4h1zM181.9 193.4l1 .1z"/>
<path d="M195.3 193.8h.2zM195.4 193.8h.1z"/>
<path d="M195.4 192.8h.1zM195.3 192.8h.2z"/>
<path d="M195.3 192.8h.3zM195.2 192.8h.4z"/>
<path d="M195.2 192.8h.4zM195.2 192.8h.4z"/>
<path d="M195.2 193.7h.4zM195.2 193.7h.4z"/>
<path d="M195.2 193.7h.4zM195.2 193.7l.3 .1z"/>
<path d="M195.2 192.8h.4zM195.1 192.8h.5z"/>
<path d="M195.1 192.8l.6 .1zM195.1 192.8l.6 .1z"/>
<path d="M195.1 193.7h.5zM195.1 193.7h.6z"/>
<path d="M195.1 193.7h.5zM195.1 193.7h.5z"/>
<path d="M195.1 192.9h.6zM195.1 192.9h.6z"/>
<path d="M195.1 192.9h.7zM195.1 192.9h.7z"/>
<path d="M195.1 193.6h.6zM195.1 193.6l.6 .1z"/>
<path d="M195.1 192.9l.7 .1zM195.1 192.9l.7 .1z"/>
<path d="M195.1 193.6h.7zM195.1 193.6h.6z"/>
<path d="M195 193h.8zM195 193h.8z"/>
<path d="M195 193l.9 .1zM195 193l.9 .1z"/>
<path d="M195 193.6h.8zM195 193.6h.8z"/>
<path d="M195 193.6h.8zM195 193.6h.8z"/>
<path d="M195 193.1h.9zM195 193.1h.9z"/>
<path d="M194.9 193.1h1zM194.9 193.1h1z"/>
<path d="M194.9 193.5h1zM194.9 193.5h1z"/>
<path d="M195 193.5h.9zM195 193.5l.8 .1z"/>
<path d="M194.9 193.1l1 .1zM194.9 193.1l1 .1z"/>
<path d="M194.9 193.2h1zM194.9 193.2h1z"/>
<path d="M194.9 193.2l1 .1zM194.9 193.2l1 .1z"/>
<path d="M194.9 193.3h1zM194.9 193.3h1z"/>
<path d="M194.9 193.3l1 .1zM194.9 193.3l1 .1z"/>
<path d="M194.9 193.4h1zM194.9 193.4h1z"/>
<path d="M194.9 193.4h1zM194.9 193.4l1 .1z"/>
</g>
<path d="M4.9 6.3h-1v2h-1M4.9 16.3h-1v2h-1M4.9 26.3h-1v2h-1M4.9 36.3h-1v2h-1M4.9 46.3h-1v2h-1" fill="none" stroke="#000" stroke-width=".3"/>
<!-- layer: 0 -->
<g fill="#f7941d" stroke="#f7941d" stroke-width=".17">
<path d="M2.4 100.3l15 10v-10zM2.4 100.3l15 10h-15z"/>
<path d="M2.4 56.3l15 10v-10zM2.4 56.3l15 10h-15z"/>
<path d="M2.4 78.3l15 10v-10zM2.4 78.3l15 10h-15z"/>
<path d="M2.4 122.3l15 10v-10zM2.4 122.3l15 10h-15z"/>
<path d="M2.4 144.3l15 10v-10zM2.4 144.3l15 10h-15z"/>
<path d="M2.4 166.3l15 10v-10zM2.4 166.3l15 10h-15z"/>
</g>
<g fill="none" stroke="#000" stroke-width=".25">
<path d="M2.4 56.3h15v10h-15zM17.4 56.3h5v10h-5zM64.4 51.3h14v6h5M69.4 57.3h5v8h-5zM2.4 78.3h15v10h-15zM17.4 78.3h5v10h-5zM70.4 61.3v2M70.4 62.3h3M72.3 61.6l.5-.2-1.7 1.4M72.8 61.4l-.3 .4M73.4 61.3v2M2.4 100.3h15v10h-15z"/>
<path d="M17.4 100.3h5v10h-5zM2.4 122.3h15v10h-15zM17.4 122.3h5v10h-5zM2.4 144.3h15v10h-15zM17.4 144.3h6v10h-6zM2.4 166.3h15v10h-15zM17.4 166.3h5v10h-5zM113.4 189.3h13M118.4 193.3h5v8h-5zM118.4 181.3h3M119.4 197.3v2M119.4 198.3h3"/>
<path d="M121.3 197.5l.5-.2-1.7 1.5M121.8 197.3l-.3 .5M122.4 197.3v2M133.4 193.3h5v8h-5zM134.4 198.3h3M134.4 197.3v2M136.3 197.5l.5-.2-1.7 1.5M136.8 197.3l-.3 .5M137.4 197.3v2M138.4 185.3v4h-3M143.4 189.3v8h-5M148.4 193.3v14h-13"/>
<path d="M153.4 197.3v18h-13M178.4 193.3h8M186.4 189.3h5v8h-5zM187.4 193.3v2M187.4 194.3h3M189.3 193.6l.5-.3-1.7 1.5M189.8 193.3l-.3 .5M190.4 193.3v2M191.4 193.3h8M195.4 193.3v11M158.4 201.3v18h-65M163.4 205.3v18"/>
<path d="M168.4 209.3v24h-135M5.4 230.3a2.98 2.98 0 0 0-3 2.9 2.98 2.98 0 0 0 3 3M5.4 230.3h25a2.98 2.98 0 0 1 3 2.9 2.98 2.98 0 0 1-3 3M5.4 236.3h25"/>
</g>
<g fill="#000">
<path d="M14.1 46.2l.4-.3h.5l.3 .3 .2 .4-.2 .1-.2-.3-.2-.2-.5 .1-.3 .5 .1 .8a.54 .54 0 0 0 .6 .5 .54 .54 0 0 0 .5-.6l.2 .1-.4 .6-.6 .1-.4-.2-.2-.7v-.6zM15.7 46h.3v.9h1v-.9h.2v2.3h-.2v-1.1h-1v1.1h-.3zM19.5 45.9h.2l.1 .3 .3 .9v.9l-.4 .9h-.2l.3-.6 .1-1-.1-.6zM21 46.6h.2v.7h.7v-.7h.2v1.7h-.2v-.7h-.7v.7h-.2zM24.5 46.7l.2-.1 .5 .1 .2 .4h-.3a.37 .37 0 0 0-.5-.2 .37 .37 0 0 0-.1 .5v.1a.38 .38 0 0 0 .2 .6 .38 .38 0 0 0 .5-.4h.2v.1l-.3 .5h-.4l-.3-.2-.2-.8zM25.5 46.6h.2v1.3l.7-1.3h.2v1.7h-.2v-1.3l-.7 1.3h-.2zM26.8 46.6h.8v.2h-.5v1.5h-.3zM27.7 46.6h.2v.7h.7v-.7h.2v1.7h-.2v-.7h-.7v.7h-.2zM217.2 204.7l.4-.4h.4l.3 .1 .3 .5-.3 .1v-.3l-.4-.2-.5 .3-.2 1 .2 .4 .3 .2a.6 .6 0 0 0 .7-.6l.2 .2-.3 .6h-.9l-.2-.3-.2-.5v-.7zM224.4 204.9h1.1v.3h-.4v1.4h-.2v-1.4h-.5zM230.3 204.9h.3v.8h.6v-.8h.2v1.7h-.2v-.7h-.6v.7h-.3zM231.7 204.9h.3v1.3l.6-1.3h.3v1.7h-.3v-1.2l-.6 1.2h-.3z"/>
<path d="M235.3 205.1l.4-.2a.51 .51 0 0 1 .6 .6h-.2a.38 .38 0 0 0-.5-.3 .38 .38 0 0 0-.2 .6v.3a.35 .35 0 0 0 .4 .3 .35 .35 0 0 0 .3-.4h.2v.2a.62 .62 0 0 1-.8 .4 .62 .62 0 0 1-.4-.8zM236.5 204.9h.2v1.3l.6-1.3h.3v1.7h-.2v-1.2l-.7 1.2h-.2zM237.9 204.9h.8v.3h-.6v1.4h-.2zM238.8 204.9h.2v.8h.7v-.8h.2v1.7h-.2v-.7h-.7v.7h-.2zM16.9 232.6h.3v.7h.1l.2-.3a.33 .33 0 0 1 .4-.4v.2h-.2l-.1 .5-.2 .1 .5 .8h-.2l-.4-.7-.1 .7h-.3zM18.5 222.6h1.1v.2h-.4v1.5h-.3v-1.5h-.4zM24.5 222.6h.2v.7h.6v-.7h.3v1.7h-.3v-.8h-.6v.8h-.2zM23.8 232.1l.4-.2 .5 .1 .3 .2 .1 .4h-.2l-.1-.1a.6 .6 0 0 0-.8-.2 .6 .6 0 0 0-.3 .8l.2 .7a.53 .53 0 0 0 .6 .2 .53 .53 0 0 0 .4-.6l.2 .1v.2l-.3 .5-.3 .1-.5-.1-.3-.2-.2-.5v-.8zM25.3 232h.3v.9h1v-.9h.2v2.2h-.2v-1h-1v1h-.3zM25.8 222.6h.3v1.3l.6-1.3h.3v1.7h-.3v-1.3l-.6 1.3h-.3zM29.1 231.9h.2l.2 .4 .2 .9v.9l-.4 .8h-.2l.3-.8 .1-1.1z"/>
<path d="M22.4 46.8l.3-.2h.4l.3 .2 .1 1.5h-.2l-.1-.2-.3 .2a.52 .52 0 0 1-.6-.6 .52 .52 0 0 1 .7-.4 .28 .28 0 0 0 .1-.4 .28 .28 0 0 0-.5 0l-.1 .2h-.2zM22.6 47.6a.32 .32 0 0 0 .1 .5 .32 .32 0 0 0 .4-.3h.1a.24 .24 0 0 0-.1-.3 .24 .24 0 0 0-.3 .1z"/>
<path d="M218.8 204.9h.3v.3a.56 .56 0 0 1 .7-.1 .56 .56 0 0 1 .2 .7l-.1 .5a.46 .46 0 0 1-.3 .3 .46 .46 0 0 1-.5-.2v.9h-.3zM219.3 205.2l-.2 .2v.6a.36 .36 0 0 0 .4 .4 .36 .36 0 0 0 .3-.5v-.3a.43 .43 0 0 0-.5-.4z"/>
<path d="M220.4 205.1l.4-.2a.54 .54 0 0 1 .6 .6v1.1h-.2l-.1-.2-.3 .2h-.3l-.3-.1v-.6l.4-.2a.33 .33 0 0 0 .4-.1 .33 .33 0 0 0 .1-.4h-.1a.34 .34 0 0 0-.5 .3l-.3-.1zM220.5 206a.31 .31 0 0 0 .2 .4 .31 .31 0 0 0 .4-.3v-.3z"/>
<path d="M221.8 204.6l.4-.3h.7a.47 .47 0 0 1-.8 .3l-.2 .1-.1 .6 .4-.4 .4 .1 .3 .6-.1 .6a.64 .64 0 0 1-.8 .4 .64 .64 0 0 1-.4-.8v-.5zM222.1 205.2l-.2 .3v.5a.4 .4 0 0 0 .4 .4 .4 .4 0 0 0 .4-.5l-.1-.5a.31 .31 0 0 0-.5-.2z"/>
<path d="M223.3 205.1l.5-.2 .3 .1 .1 .2 .1 1.4h-.2l-.1-.2-.3 .2a.53 .53 0 0 1-.7-.5 .53 .53 0 0 1 .7-.5 .24 .24 0 0 0 .3-.2 .24 .24 0 0 0-.2-.2h-.4l-.1 .3-.2-.1zM223.4 205.9v.1a.32 .32 0 0 0 .2 .5 .32 .32 0 0 0 .4-.5v-.2z"/>
<path d="M225.7 204.9h.2v.7h.3a.51 .51 0 0 1 .6 .5 .51 .51 0 0 1-.5 .5h-.6zM225.9 205.8v.6h.3a.29 .29 0 0 0 .4-.3 .29 .29 0 0 0-.4-.3zM227 204.9h.3v1.7h-.3z"/>
<path d="M227.6 204.9h.6a.44 .44 0 0 1 .4 .3 .44 .44 0 0 1-.1 .6l.2 .2-.1 .5-.4 .1h-.6zM227.8 205.2v.5h.3a.25 .25 0 0 0 .3-.3 .25 .25 0 0 0-.3-.2zM227.8 205.9v.5h.3a.27 .27 0 0 0 .4-.3 .27 .27 0 0 0-.4-.2z"/>
<path d="M229 205.1l.6-.2 .3 .1 .1 .2 .1 1.4h-.2l-.1-.2-.3 .2a.53 .53 0 0 1-.7-.5 .53 .53 0 0 1 .7-.5 .28 .28 0 0 0 .3-.4 .28 .28 0 0 0-.5 0l-.2 .3-.2-.1zM229.2 205.9v.1a.32 .32 0 0 0 .2 .5 .32 .32 0 0 0 .4-.4 .23 .23 0 0 0-.2-.3 .23 .23 0 0 0-.3 .1z"/>
<path d="M233.2 205.1l.6-.2 .4 .3 .1 .3v.4h-1v.1a.38 .38 0 0 0 .4 .4 .38 .38 0 0 0 .4-.3l.2 .1-.2 .4h-.3a.88 .88 0 0 1-.7-.5 .88 .88 0 0 1 .1-.9zM233.5 205.2l-.2 .4h.8a.42 .42 0 0 0-.6-.4z"/>
<path d="M14.4 232.7l.6-.2 .5 .6v.7l-.4 .4h-.5l-.3-.3-.1-.7zM14.6 232.8l-.1 .3v.6a.4 .4 0 0 0 .5 .3 .4 .4 0 0 0 .3-.5l-.1-.4-.1-.3z"/>
<path d="M15.6 232.6h.6a.45 .45 0 0 1 .5 .3 .45 .45 0 0 1-.2 .5l.2 .1v.2a.41 .41 0 0 1-.4 .5h-.7zM15.9 232.8v.5h.2a.25 .25 0 0 0 .4-.2 .25 .25 0 0 0-.3-.3zM15.9 233.5v.5h.3a.27 .27 0 0 0 .3-.3 .27 .27 0 0 0-.3-.2z"/>
<path d="M17.4 222.7l.4-.1a.49 .49 0 0 1 .6 .6v1.1h-.3v-.3l-.3 .3a.52 .52 0 0 1-.6-.6 .52 .52 0 0 1 .7-.4 .26 .26 0 0 0 .2-.3 .26 .26 0 0 0-.3-.2l-.3 .1-.1 .2h-.2zM17.5 223.6a.32 .32 0 0 0 .1 .5 .32 .32 0 0 0 .5-.3v-.4z"/>
<path d="M18.1 232.7l.3-.2 .3 .1a.46 .46 0 0 1 .4 .6l.1 1h-.3v-.2l-.3 .2-.4 .1-.2-.1-.1-.4a.77 .77 0 0 1 .9-.6 .33 .33 0 0 0-.3-.4 .33 .33 0 0 0-.4 .3h-.2zM18.2 233.6a.35 .35 0 0 0 .3 .5 .35 .35 0 0 0 .3-.5v-.2z"/>
<path d="M20.5 232h.3l.7 2.2h-.3l-.2-.6h-.8l-.2 .6h-.2zM20.6 232.2l-.3 1.1h.6z"/>
<path d="M19.8 222.6h.2v.6l.6 .1a.5 .5 0 0 1 .3 .5 .5 .5 0 0 1-.5 .5h-.6zM20 223.5v.5h.3a.3 .3 0 0 0 .4-.2 .3 .3 0 0 0-.4-.3zM21.2 222.6h.2v1.7h-.2z"/>
<path d="M21.8 232.2l.3-.2 .5-.1 .6 .4 .2 1-.2 .6-.3 .3-.6 .1-.6-.4-.2-1zM22.1 232.3l-.3 .4v.8l.3 .4 .5 .1 .4-.3 .1-1-.3-.4z"/>
<path d="M21.7 222.6h.8l.3 .3-.1 .3a.15 .15 0 0 0-.1 .2 .15 .15 0 0 0 .2 .1v.5l-.2 .2-.9 .1zM21.9 222.8v.5h.3a.25 .25 0 0 0 .3-.3 .25 .25 0 0 0-.3-.2zM21.9 223.5v.5h.4a.27 .27 0 0 0 .3-.2 .27 .27 0 0 0-.4-.3z"/>
<path d="M23.2 222.7l.4-.1a.49 .49 0 0 1 .6 .6v1.1h-.3v-.3l-.3 .3a.52 .52 0 0 1-.6-.6 .52 .52 0 0 1 .7-.4 .26 .26 0 0 0 .2-.3 .26 .26 0 0 0-.3-.2l-.3 .1-.1 .2h-.2zM23.3 223.6a.32 .32 0 0 0 .1 .5 .32 .32 0 0 0 .5-.3v-.4z"/>
<path d="M27.3 222.9v-.1a.66 .66 0 0 1 .9-.1 .66 .66 0 0 1 .2 .8h-1a.4 .4 0 0 0 .3 .5 .4 .4 0 0 0 .5-.3h.2l-.2 .5-.5 .1-.3-.1-.2-.6zM27.6 222.9l-.2 .4 .8-.1a.37 .37 0 0 0-.2-.4 .37 .37 0 0 0-.4 .1z"/>
</g>
<g font-size="3.2">
<text x="8.3" y="8.3">Вывод терминала</text>
<text x="219.2" y="10.1">АОСН(n): Ввод</text>
<text x="9.4" y="18.3">ОВ АОСН/АПВН</text>
<text x="13.4" y="28.3">ОВ АОСН</text>
<text x="215.7" y="27.7">Оперативный вывод</text>
<text x="222.7" y="24.9">АОСН(n):</text>
<text x="11.8" y="38.3">ОВ АОСН(n)</text>
<text x="10.2" y="48.3">АОСН</text>
<text x="17.3" y="48.3">(n)</text>
<text x="217.5" y="60.3">АОСН(n): ИО U1&lt;</text>
<text x="216" y="82.3">АОСН(n): ИО U1см&lt;</text>
<text x="218.4" y="104.3">АОСН(n): ИО F&lt;</text>
<text x="218.3" y="126.3">АОСН(n): ИО U&lt;</text>
<text x="222.1" y="149.6">ИО dU/dt&gt;</text>
<text x="222.7" y="146.9">АОСН(n):</text>
<text x="217.5" y="170.3">АОСН(n): ИО U2&gt;</text>
<text x="219.3" y="195.6">Срабатывание</text>
<text x="222.7" y="192.9">АОСН(n):</text>
<text x="222.7" y="203.9">АОСН(n):</text>
<text x="219.4" y="216.3">АОСН(n): Пуск</text>
<text x="4.3" y="224.3">БНН : Срабатывание</text>
<text x="6" y="234.2">Блокировка АОСН</text>
<text x="26.9" y="234.2">(n)</text>
</g>
<g font-size="2.5">
<text x="76.2" y="6.2">&amp;</text>
<text x="56.4" y="18.2">1</text>
<text x="76.2" y="22.2">&amp;</text>
<text x="52" y="54.1">U1&lt;</text>
<text x="70.7" y="56.2">T2</text>
<text x="85.2" y="56.2">&amp;</text>
<text x="8.7" y="62.2">U1</text>
<text x="19.2" y="62.2">В</text>
<text x="69.9" y="60.2">TOF</text>
<text x="51.2" y="76.1">U1см&lt;</text>
<text x="76.2" y="78.2">&amp;</text>
<text x="7.4" y="84.2">U1см</text>
<text x="19.2" y="84.2">В</text>
<text x="52.6" y="98.1">F&lt;</text>
<text x="76.2" y="100.2">&amp;</text>
<text x="9.3" y="106.2">F</text>
<text x="18.7" y="105.9">Гц</text>
<text x="30.9" y="120.1">U</text>
<text x="52.6" y="120.1">U&lt;</text>
<text x="76.2" y="122.2">&amp;</text>
<text x="4.9" y="129.5">UBC, UCA</text>
<text x="7.5" y="126.5">UAB,</text>
<text x="19.2" y="128.2">В</text>
<text x="50.9" y="142.1">dU/dt&gt;</text>
<text x="76.2" y="144.2">&amp;</text>
<text x="7.4" y="150.2">dU/dt</text>
<text x="18.9" y="150.2">В/с</text>
<text x="52" y="164.1">U2&gt;</text>
<text x="76.2" y="166.2">&amp;</text>
<text x="8.6" y="172.2">U2</text>
<text x="19.2" y="172.2">В</text>
<text x="175.2" y="176.2">&amp;</text>
<text x="187.9" y="188.2">T1</text>
<text x="201.2" y="188.2">&amp;</text>
<text x="118.8" y="196.2">TON</text>
<text x="119.7" y="192.2">T3</text>
<text x="133.9" y="196.2">TOF</text>
<text x="134.7" y="192.2">T4</text>
<text x="186.8" y="192.2">TON</text>
</g>
<g font-size="2.4">
<text x="55.3" y="3.2">SGF1</text>
<text x="122.3" y="177.1">SGF2</text>
<text x="127.3" y="185.1">SGF3</text>
<text x="127.3" y="203.2">SGF4</text>
<text x="132.3" y="211.1">SGF5</text>
</g>
<g font-size="1.7">
<text x="51.3" y="5.1">&quot;0&quot;</text>
<text x="55.5" y="5.9">0</text>
<text x="51.3" y="8.1">&quot;1&quot;</text>
<text x="55.5" y="8.9">1</text>
<text x="32.4" y="120.1">мин</text>
<text x="119.4" y="179">&quot;0&quot;</text>
<text x="122.5" y="179.9">0</text>
<text x="122.5" y="182.9">1</text>
<text x="123.3" y="187">&quot;0&quot;</text>
<text x="127.5" y="187.9">0</text>
<text x="127.5" y="190.9">1</text>
<text x="123.3" y="205">&quot;0&quot;</text>
<text x="127.5" y="205.9">0</text>
<text x="127.5" y="208.9">1</text>
<text x="128.3" y="213">&quot;1&quot;</text>
<text x="132.5" y="213.9">0</text>
<text x="132.5" y="216.9">1</text>
</g>
</svg>
